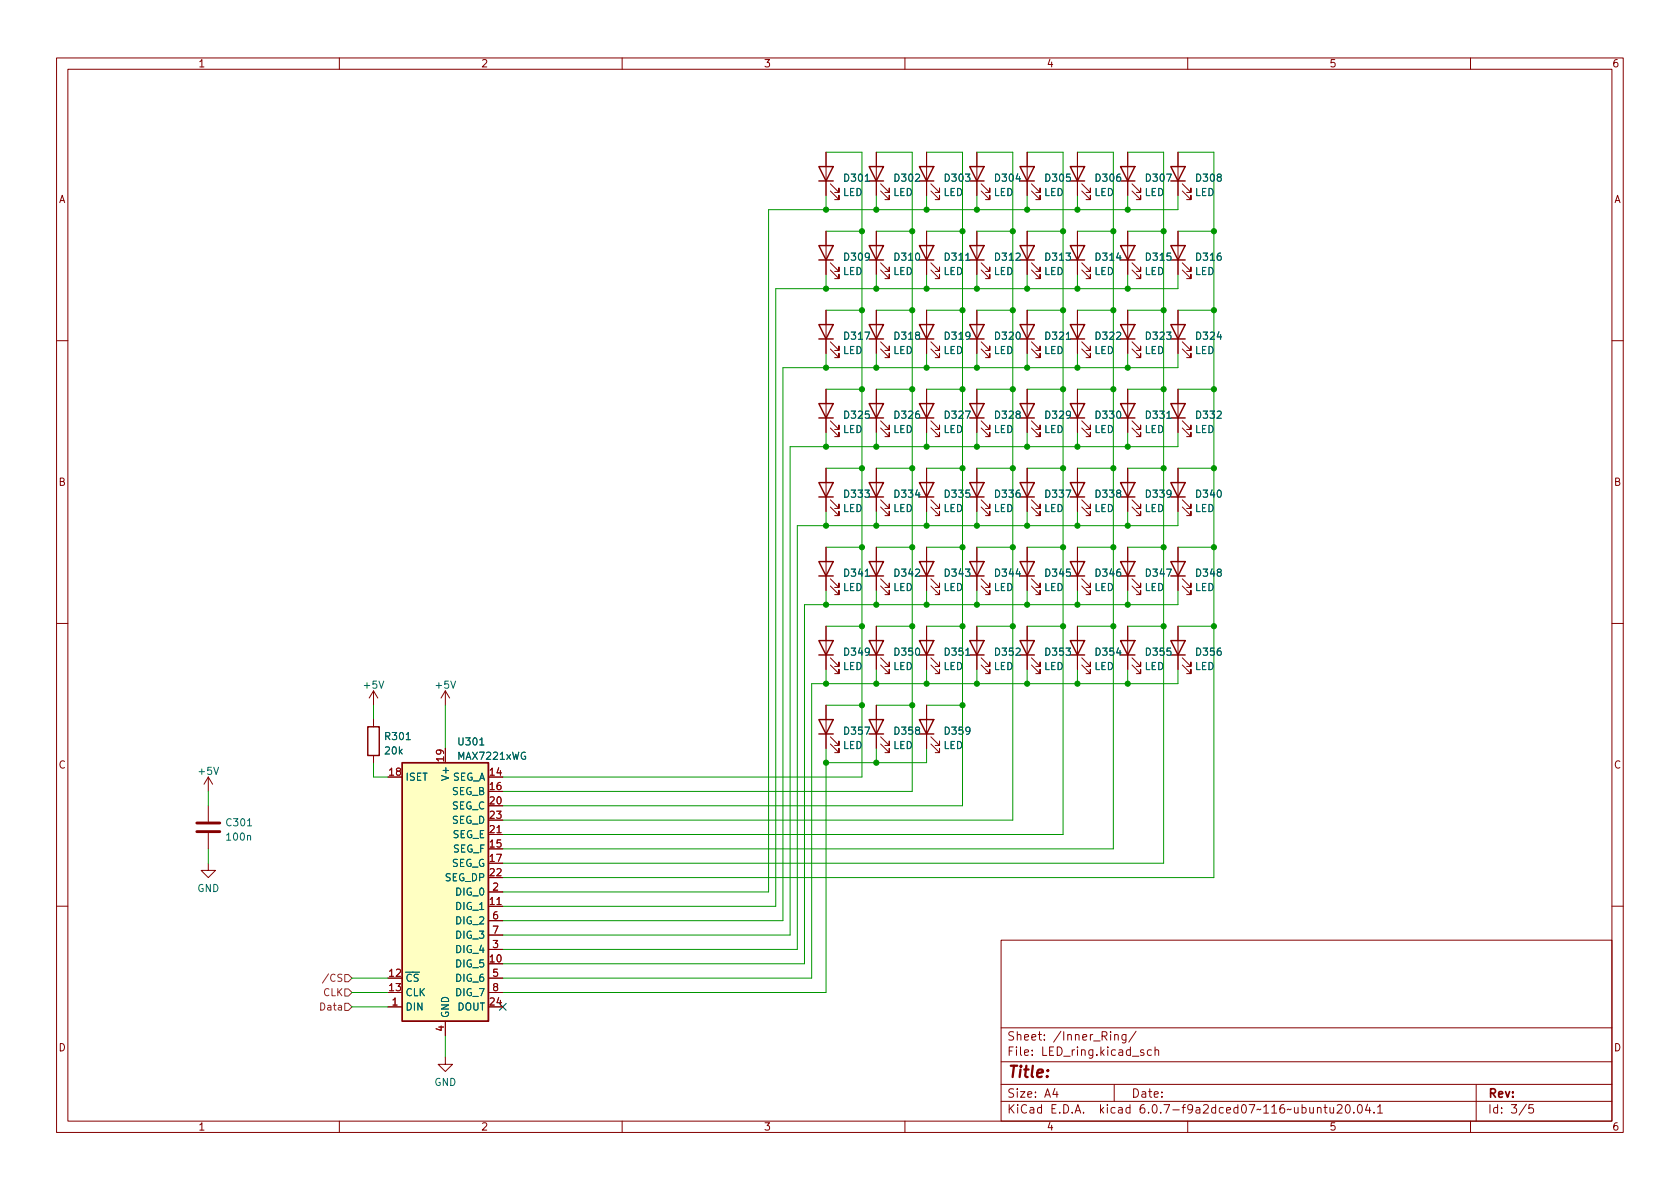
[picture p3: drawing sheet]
<svg xmlns="http://www.w3.org/2000/svg" width="297mm" height="210mm" viewBox="0 0 297 210" stroke-linecap="round" stroke-linejoin="round" font-family="sans-serif">
<g fill="none" stroke="#840000" stroke-width=".18">
<path d="M10 10.2h277v190.1h-277zM12 12.2h273v186.1h-273zM60 10.2v2M110 10.2v2M160 10.2v2M210 10.2v2M260 10.2v2M146 26.9v7.6M146.8 33.8l1.5 1.5v-.8v.8h-.7M146.8 32.5l1.5 1.5v-.7v.7h-.7M154.9 26.9v7.6M155.7 33.8l1.5 1.5v-.8v.8h-.7"/>
<path d="M155.7 32.5l1.5 1.5v-.7v.7h-.7M163.8 26.9v7.6M164.6 33.8l1.5 1.5v-.8v.8h-.7M164.6 32.5l1.5 1.5v-.7v.7h-.7M172.7 26.9v7.6M173.5 33.8l1.5 1.5v-.8v.8h-.8M173.5 32.5l1.5 1.5v-.7v.7h-.8M181.6 26.9v7.6M182.4 33.8l1.5 1.5v-.8v.8h-.8M182.4 32.5l1.5 1.5v-.7v.7h-.8M190.5 26.9v7.6M191.3 33.8l1.5 1.5v-.8v.8h-.8"/>
<path d="M191.3 32.5l1.5 1.5v-.7v.7h-.8M199.4 26.9v7.6M200.2 33.8l1.5 1.5v-.8v.8h-.8M200.2 32.5l1.5 1.5v-.7v.7h-.8M208.3 26.9v7.6M209 33.8l1.6 1.5v-.8v.8h-.8M209 32.5l1.6 1.5v-.7v.7h-.8M146 40.9v7.6M146 54.9v7.6M146.8 47.7l1.5 1.6v-.8v.8h-.7M146.8 46.5l1.5 1.5v-.8v.8h-.7M154.9 40.9v7.6"/>
<path d="M154.9 54.9v7.6M155.7 47.7l1.5 1.6v-.8v.8h-.7M155.7 46.5l1.5 1.5v-.8v.8h-.7M163.8 40.9v7.6M163.8 54.9v7.6M164.6 47.7l1.5 1.6v-.8v.8h-.7M164.6 46.5l1.5 1.5v-.8v.8h-.7M172.7 40.9v7.6M172.7 54.9v7.6M173.5 47.7l1.5 1.6v-.8v.8h-.8M173.5 46.5l1.5 1.5v-.8v.8h-.8M181.6 40.9v7.6"/>
<path d="M181.6 54.9v7.6M182.4 47.7l1.5 1.6v-.8v.8h-.8M182.4 46.5l1.5 1.5v-.8v.8h-.8M190.5 40.9v7.6M190.5 54.9v7.6M191.3 47.7l1.5 1.6v-.8v.8h-.8M191.3 46.5l1.5 1.5v-.8v.8h-.8M199.4 40.9v7.6M199.4 54.9v7.6M200.2 47.7l1.5 1.6v-.8v.8h-.8M200.2 46.5l1.5 1.5v-.8v.8h-.8M208.3 40.9v7.6"/>
<path d="M208.3 54.9v7.6M209 47.7l1.6 1.6v-.8v.8h-.8M209 46.5l1.6 1.5v-.8v.8h-.8M10 60.2h2M146 68.8v7.6M146.8 61.7l1.5 1.5v-.7v.7h-.7M146.8 60.4l1.5 1.6v-.8v.8h-.7M146.8 75.7l1.5 1.5v-.8v.8h-.7M146.8 74.4l1.5 1.5v-.7v.7h-.7M154.9 68.8v7.6M155.7 61.7l1.5 1.5v-.7v.7h-.7M155.7 60.4l1.5 1.6v-.8v.8h-.7"/>
<path d="M155.7 75.7l1.5 1.5v-.8v.8h-.7M155.7 74.4l1.5 1.5v-.7v.7h-.7M163.8 68.8v7.6M164.6 75.7l1.5 1.5v-.8v.8h-.7M164.6 74.4l1.5 1.5v-.7v.7h-.7M164.6 61.7l1.5 1.5v-.7v.7h-.7M164.6 60.4l1.5 1.6v-.8v.8h-.7M172.7 68.8v7.6M173.5 61.7l1.5 1.5v-.7v.7h-.8M173.5 60.4l1.5 1.6v-.8v.8h-.8M173.5 75.7l1.5 1.5v-.8v.8h-.8M173.5 74.4l1.5 1.5v-.7v.7h-.8"/>
<path d="M181.6 68.8v7.6M182.4 75.7l1.5 1.5v-.8v.8h-.8M182.4 74.4l1.5 1.5v-.7v.7h-.8M182.4 61.7l1.5 1.5v-.7v.7h-.8M182.4 60.4l1.5 1.6v-.8v.8h-.8M190.5 68.8v7.6M191.3 75.7l1.5 1.5v-.8v.8h-.8M191.3 74.4l1.5 1.5v-.7v.7h-.8M191.3 61.7l1.5 1.5v-.7v.7h-.8M191.3 60.4l1.5 1.6v-.8v.8h-.8M199.4 68.8v7.6M200.2 75.7l1.5 1.5v-.8v.8h-.8"/>
<path d="M200.2 74.4l1.5 1.5v-.7v.7h-.8M200.2 61.7l1.5 1.5v-.7v.7h-.8M200.2 60.4l1.5 1.6v-.8v.8h-.8M208.3 68.8v7.6M209 75.7l1.6 1.5v-.8v.8h-.8M209 74.4l1.6 1.5v-.7v.7h-.8M209 61.7l1.6 1.5v-.7v.7h-.8M209 60.4l1.6 1.6v-.8v.8h-.8M285 60.2h2M146 82.8v7.6M146 96.8v7.6M146.8 89.7l1.5 1.5v-.8v.8h-.7"/>
<path d="M146.8 88.4l1.5 1.5v-.8v.8h-.7M154.9 82.8v7.6M154.9 96.8v7.6M155.7 89.7l1.5 1.5v-.8v.8h-.7M155.7 88.4l1.5 1.5v-.8v.8h-.7M163.8 82.8v7.6M163.8 96.8v7.6M164.6 89.7l1.5 1.5v-.8v.8h-.7M164.6 88.4l1.5 1.5v-.8v.8h-.7M172.7 82.8v7.6M172.7 96.8v7.6M173.5 89.7l1.5 1.5v-.8v.8h-.8"/>
<path d="M173.5 88.4l1.5 1.5v-.8v.8h-.8M181.6 82.8v7.6M181.6 96.8v7.6M182.4 89.7l1.5 1.5v-.8v.8h-.8M182.4 88.4l1.5 1.5v-.8v.8h-.8M190.5 82.8v7.6M190.5 96.8v7.6M191.3 89.7l1.5 1.5v-.8v.8h-.8M191.3 88.4l1.5 1.5v-.8v.8h-.8M199.4 82.8v7.6M199.4 96.8v7.6M200.2 89.7l1.5 1.5v-.8v.8h-.8"/>
<path d="M200.2 88.4l1.5 1.5v-.8v.8h-.8M208.3 82.8v7.6M208.3 96.8v7.6M209 89.7l1.6 1.5v-.8v.8h-.8M209 88.4l1.6 1.5v-.8v.8h-.8M10 110.2h2M146 110.7v7.7M146.8 103.6l1.5 1.6v-.8v.8h-.7M146.8 102.4l1.5 1.5v-.8v.8h-.7M146.8 117.6l1.5 1.5v-.7v.7h-.7M146.8 116.3l1.5 1.6v-.8v.8h-.7M154.9 110.7v7.7"/>
<path d="M155.7 103.6l1.5 1.6v-.8v.8h-.7M155.7 102.4l1.5 1.5v-.8v.8h-.7M155.7 117.6l1.5 1.5v-.7v.7h-.7M155.7 116.3l1.5 1.6v-.8v.8h-.7M163.8 110.7v7.7M164.6 103.6l1.5 1.6v-.8v.8h-.7M164.6 102.4l1.5 1.5v-.8v.8h-.7M164.6 117.6l1.5 1.5v-.7v.7h-.7M164.6 116.3l1.5 1.6v-.8v.8h-.7M172.7 110.7v7.7M173.5 117.6l1.5 1.5v-.7v.7h-.8M173.5 116.3l1.5 1.6v-.8v.8h-.8"/>
<path d="M173.5 103.6l1.5 1.6v-.8v.8h-.8M173.5 102.4l1.5 1.5v-.8v.8h-.8M181.6 110.7v7.7M182.4 117.6l1.5 1.5v-.7v.7h-.8M182.4 116.3l1.5 1.6v-.8v.8h-.8M182.4 103.6l1.5 1.6v-.8v.8h-.8M182.4 102.4l1.5 1.5v-.8v.8h-.8M190.5 110.7v7.7M191.3 117.6l1.5 1.5v-.7v.7h-.8M191.3 116.3l1.5 1.6v-.8v.8h-.8M191.3 103.6l1.5 1.6v-.8v.8h-.8M191.3 102.4l1.5 1.5v-.8v.8h-.8"/>
<path d="M199.4 110.7v7.7M200.2 103.6l1.5 1.6v-.8v.8h-.8M200.2 102.4l1.5 1.5v-.8v.8h-.8M200.2 117.6l1.5 1.5v-.7v.7h-.8M200.2 116.3l1.5 1.6v-.8v.8h-.8M208.3 110.7v7.7M209 103.6l1.6 1.6v-.8v.8h-.8M209 102.4l1.6 1.5v-.8v.8h-.8M209 117.6l1.6 1.5v-.7v.7h-.8M209 116.3l1.6 1.6v-.8v.8h-.8M285 110.2h2M36.8 137.4l-.7 1.3"/>
<path d="M36.8 137.4v2.5M36.8 137.4l.8 1.3M66 122.2v2.5M66 127.2v1.3M66 133.6v1.3M66 122.2l-.7 1.2M66 122.2l.8 1.2M78.7 122.2l-.7 1.2M78.7 122.2v2.5M78.7 122.2l.8 1.2M146 124.7v7.6M146.8 131.6l1.5 1.5v-.8v.8h-.7"/>
<path d="M146.8 130.3l1.5 1.5v-.7v.7h-.7M154.9 124.7v7.6M155.7 131.6l1.5 1.5v-.8v.8h-.7M155.7 130.3l1.5 1.5v-.7v.7h-.7M163.8 124.7v7.6M164.6 131.6l1.5 1.5v-.8v.8h-.7M164.6 130.3l1.5 1.5v-.7v.7h-.7M36.8 152.6v1.3h1.3l-1.3 1.3-1.2-1.3h1.2M36.8 142.5v2.8M36.8 147.3v2.8M86.4 157.7h2.5M86.4 147.6h2.5"/>
<path d="M10 160.2h2M68.6 178h2.5M86.4 160.3h2.5M86.4 167.9h2.5M86.4 173h2.5M86.4 162.8h2.5M86.4 165.3h2.5M86.4 175.5h2.5M177 166.3h108v32h-108zM285 160.2h2M60 198.3v2M78.7 186.9v1.3h1.3l-1.3 1.3-1.2-1.3h1.2"/>
<path d="M78.7 180.6v2.5M110 198.3v2M160 198.3v2M177 194.8h108M177 191.8h108M177 187.8h108M177 181.8h108M186.5 192.5l-.4 1h1M186.9 193v1M197 191.8v3M197.1 183.1l.2-.2 .3 .1 .1 .9M197.1 182.9v1"/>
<path d="M199.1 182.9v1.2l-.3 .3h-.4M199.1 183l-.5-.1-.2 .3v.4l.1 .3h.6M200.9 182.4l-1.3 1.9M202.2 185.7l-.3-.1-.3 .2 .1 .3 .5 .1v.4h-.6M203.6 185.7l-.5-.1-.2 .3v.4l.1 .3h.6M204.2 185.8l.2-.2 .4 .1 .1 .9M204.2 185.1v1.5M210 198.3v2M232.9 196l.2-.2 .4 .1 .1 .9M232.9 195.8v1M234.1 195.8h.5M234.3 195.3v1.3l.3 .2"/>
<path d="M235.1 195.8l.1 1h.4l.2-.1M235.8 195.8v1M236.4 195.5l.6-.2 .2 .2 .1 .3-.9 1h.9M238.1 195.4l.1-.1a.81 .81 0 0 1 .6 .7 .81 .81 0 0 1-.3 .8h-.1a.81 .81 0 0 1-.6-.6 .81 .81 0 0 1 .3-.8zM239.4 196.7v.1M240.2 195.4l.2-.1a.81 .81 0 0 1 .5 .7 .81 .81 0 0 1-.3 .8h-.1a.81 .81 0 0 1-.6-.6 .81 .81 0 0 1 .3-.8zM241.8 195.3l-.4 1h1M242.1 195.8v1M242.9 196.7v.1M243.6 195.8l.4-.5v1.5M243.6 196.8h.8M260 198.3v2"/>
<path d="M261 191.8v6.5M269.9 195.3l-1.3 1.9M271.1 195.3h-.7l-.1 .7 .2-.1 .5 .1 .2 .2-.1 .5-.2 .1-.6-.1"/>
</g>
<g fill="none" stroke="#840000" stroke-width=".25">
<path d="M144.8 29.5h2.5l-1.3 2.5zM144.8 32h2.5M153.7 29.5h2.5l-1.3 2.5zM153.7 32h2.5M162.6 29.5h2.5l-1.3 2.5zM162.6 32h2.5M171.4 29.5h2.6l-1.3 2.5zM171.4 32h2.6M180.3 29.5h2.6l-1.3 2.5zM180.3 32h2.6M189.2 29.5h2.6l-1.3 2.5zM189.2 32h2.6"/>
<path d="M198.1 29.5h2.6l-1.3 2.5zM198.1 32h2.6M207 29.5h2.5l-1.2 2.5zM207 32h2.5M144.8 57.4h2.5l-1.3 2.5zM144.8 43.4h2.5l-1.3 2.6zM144.8 46h2.5M144.8 59.9h2.5M153.7 43.4h2.5l-1.3 2.6zM153.7 57.4h2.5l-1.3 2.5zM153.7 46h2.5M153.7 59.9h2.5"/>
<path d="M162.6 43.4h2.5l-1.3 2.6zM162.6 57.4h2.5l-1.3 2.5zM162.6 46h2.5M162.6 59.9h2.5M171.4 57.4h2.6l-1.3 2.5zM171.4 43.4h2.6l-1.3 2.6zM171.4 46h2.6M171.4 59.9h2.6M180.3 43.4h2.6l-1.3 2.6zM180.3 57.4h2.6l-1.3 2.5zM180.3 46h2.6M180.3 59.9h2.6"/>
<path d="M189.2 43.4h2.6l-1.3 2.6zM189.2 57.4h2.6l-1.3 2.5zM189.2 46h2.6M189.2 59.9h2.6M198.1 57.4h2.6l-1.3 2.5zM198.1 43.4h2.6l-1.3 2.6zM198.1 46h2.6M198.1 59.9h2.6M207 43.4h2.5l-1.2 2.6zM207 57.4h2.5l-1.2 2.5zM207 46h2.5M207 59.9h2.5"/>
<path d="M144.8 71.4h2.5l-1.3 2.5zM144.8 73.9h2.5M153.7 71.4h2.5l-1.3 2.5zM153.7 73.9h2.5M162.6 71.4h2.5l-1.3 2.5zM162.6 73.9h2.5M171.4 71.4h2.6l-1.3 2.5zM171.4 73.9h2.6M180.3 71.4h2.6l-1.3 2.5zM180.3 73.9h2.6M189.2 71.4h2.6l-1.3 2.5zM189.2 73.9h2.6"/>
<path d="M198.1 71.4h2.6l-1.3 2.5zM198.1 73.9h2.6M207 71.4h2.5l-1.2 2.5zM207 73.9h2.5M144.8 85.3h2.5l-1.3 2.6zM144.8 99.3h2.5l-1.3 2.5zM144.8 87.9h2.5M153.7 85.3h2.5l-1.3 2.6zM153.7 99.3h2.5l-1.3 2.5zM153.7 87.9h2.5M162.6 85.3h2.5l-1.3 2.6zM162.6 99.3h2.5l-1.3 2.5z"/>
<path d="M162.6 87.9h2.5M171.4 99.3h2.6l-1.3 2.5zM171.4 85.3h2.6l-1.3 2.6zM171.4 87.9h2.6M180.3 99.3h2.6l-1.3 2.5zM180.3 85.3h2.6l-1.3 2.6zM180.3 87.9h2.6M189.2 99.3h2.6l-1.3 2.5zM189.2 85.3h2.6l-1.3 2.6zM189.2 87.9h2.6M198.1 85.3h2.6l-1.3 2.6zM198.1 99.3h2.6l-1.3 2.5z"/>
<path d="M198.1 87.9h2.6M207 99.3h2.5l-1.2 2.5zM207 85.3h2.5l-1.2 2.6zM207 87.9h2.5M144.8 113.3h2.5l-1.3 2.5zM144.8 115.8h2.5M144.8 101.8h2.5M153.7 113.3h2.5l-1.3 2.5zM153.7 115.8h2.5M153.7 101.8h2.5M162.6 113.3h2.5l-1.3 2.5zM162.6 115.8h2.5"/>
<path d="M162.6 101.8h2.5M171.4 113.3h2.6l-1.3 2.5zM171.4 115.8h2.6M171.4 101.8h2.6M180.3 113.3h2.6l-1.3 2.5zM180.3 115.8h2.6M180.3 101.8h2.6M189.2 113.3h2.6l-1.3 2.5zM189.2 115.8h2.6M189.2 101.8h2.6M198.1 113.3h2.6l-1.3 2.5zM198.1 115.8h2.6"/>
<path d="M198.1 101.8h2.6M207 113.3h2.5l-1.2 2.5zM207 115.8h2.5M207 101.8h2.5M65 128.5h2.1v5.1h-2.1zM71.1 134.9h15.3v45.7h-15.3zM144.8 127.2h2.5l-1.3 2.6zM144.8 129.8h2.5M153.7 127.2h2.5l-1.3 2.6zM153.7 129.8h2.5M162.6 127.2h2.5l-1.3 2.6zM162.6 129.8h2.5"/>
</g>
<path d="M34.8 147.1h4.1M34.8 145.5h4.1" fill="none" stroke="#840000" stroke-width=".51"/>
<path d="M71.1 134.9h15.3v45.7h-15.3z" fill="#ffffc2" stroke="#ffffc2" stroke-width=".18"/>
<path d="M58.1 172.2l-1.1 1.6M61 174.9h.6l.6 .6-.6 .6h-.6zM61 177.4h.6l.6 .6-.6 .7h-.6zM61 172.3h.6l.6 .7-.6 .6h-.6z" fill="none" stroke="#725600" stroke-width=".18"/>
<g fill="none" stroke="#009600" stroke-width=".18">
<path d="M146 34.5v2.6M146 26.9h6.4v110.5h-63.5M154.9 26.9h6.4v113h-72.4M154.9 34.5v2.6M163.8 26.9h6.4v115.6h-81.3M163.8 34.5v2.6M172.7 26.9h6.4v118.1h-90.2M172.7 34.5v2.6M181.6 26.9h6.4v120.7h-99.1M181.6 34.5v2.6M190.5 26.9h6.3v123.2h-107.9M190.5 34.5v2.6"/>
<path d="M199.4 34.5v2.6M199.4 26.9h6.3v125.7h-116.8M208.3 26.9h6.3v128.3h-125.7M208.3 34.5v2.6h-72.4v120.6h-47M146 48.5v2.5M146 54.9h6.4M146 40.9h6.4M154.9 48.5v2.5M154.9 54.9h6.4M154.9 40.9h6.4M163.8 48.5v2.5M163.8 54.9h6.4"/>
<path d="M163.8 40.9h6.4M172.7 54.9h6.4M172.7 40.9h6.4M172.7 48.5v2.5M181.6 48.5v2.5M181.6 54.9h6.4M181.6 40.9h6.4M190.5 48.5v2.5M190.5 54.9h6.3M190.5 40.9h6.3M199.4 48.5v2.5M199.4 54.9h6.3"/>
<path d="M199.4 40.9h6.3M208.3 48.5v2.5h-71.1v109.3h-48.3M208.3 54.9h6.3M208.3 40.9h6.3M146 62.5v2.5M146 76.4v2.6M146 68.8h6.4M154.9 62.5v2.5M154.9 76.4v2.6M154.9 68.8h6.4M163.8 62.5v2.5M163.8 76.4v2.6"/>
<path d="M163.8 68.8h6.4M172.7 68.8h6.4M172.7 62.5v2.5M172.7 76.4v2.6M181.6 62.5v2.5M181.6 76.4v2.6M181.6 68.8h6.4M190.5 62.5v2.5M190.5 76.4v2.6M190.5 68.8h6.3M199.4 62.5v2.5M199.4 76.4v2.6"/>
<path d="M199.4 68.8h6.3M208.3 62.5v2.5h-69.9v97.8h-49.5M208.3 76.4v2.6h-68.6v86.3h-50.8M208.3 68.8h6.3M146 82.8h6.4M146 90.4v2.6M146 96.8h6.4M154.9 82.8h6.4M154.9 90.4v2.6M154.9 96.8h6.4M163.8 82.8h6.4M163.8 90.4v2.6"/>
<path d="M163.8 96.8h6.4M172.7 82.8h6.4M172.7 96.8h6.4M172.7 90.4v2.6M181.6 82.8h6.4M181.6 90.4v2.6M181.6 96.8h6.4M190.5 90.4v2.6M190.5 82.8h6.3M190.5 96.8h6.3M199.4 90.4v2.6M199.4 82.8h6.3"/>
<path d="M199.4 96.8h6.3M208.3 90.4v2.6h-67.3v74.9h-52.1M208.3 82.8h6.3M208.3 96.8h6.3M146 110.7h6.4M146 104.4v2.5M146 118.4v2.5M154.9 110.7h6.4M154.9 104.4v2.5M154.9 118.4v2.5M163.8 110.7h6.4M163.8 104.4v2.5"/>
<path d="M163.8 118.4v2.5M172.7 110.7h6.4M172.7 104.4v2.5M172.7 118.4v2.5M181.6 110.7h6.4M181.6 104.4v2.5M181.6 118.4v2.5M190.5 110.7h6.3M190.5 104.4v2.5M190.5 118.4v2.5M199.4 110.7h6.3M199.4 104.4v2.5"/>
<path d="M199.4 118.4v2.5M208.3 104.4v2.5h-66.1v63.5h-53.3M208.3 110.7h6.3M208.3 118.4v2.5h-64.8v52.1h-54.6M36.8 139.9v2.6M66 124.7v2.5M66 134.9v2.5h2.6M78.7 124.7v7.6M146 124.7h6.4M146 132.3v43.2h-57.1M154.9 124.7h6.4M154.9 132.3v2.6"/>
<path d="M163.8 124.7h6.4M163.8 132.3v2.6h-17.8M36.8 150.1v2.5M62.2 178h6.4M62.2 173h6.4M62.2 175.5h6.4M78.7 183.1v3.8"/>
</g>
<path d="M88.3 177.4l1.2 1.3M89.5 177.4l-1.2 1.3" fill="none" stroke="#000084" stroke-width=".18"/>
<g fill="#009600" stroke="#009600" stroke-width=".18">
<circle cx="179.1" cy="96.8" r=".46"/>
<circle cx="172.7" cy="93" r=".46"/>
<circle cx="188" cy="82.8" r=".46"/>
<circle cx="190.5" cy="79" r=".46"/>
<circle cx="190.5" cy="93" r=".46"/>
<circle cx="188" cy="96.8" r=".46"/>
<circle cx="179.1" cy="82.8" r=".46"/>
<circle cx="205.7" cy="68.8" r=".46"/>
<circle cx="214.6" cy="68.8" r=".46"/>
<circle cx="199.4" cy="65" r=".46"/>
<circle cx="196.8" cy="68.8" r=".46"/>
<circle cx="214.6" cy="40.9" r=".46"/>
<circle cx="205.7" cy="40.9" r=".46"/>
<circle cx="199.4" cy="51" r=".46"/>
<circle cx="214.6" cy="54.9" r=".46"/>
<circle cx="205.7" cy="54.9" r=".46"/>
<circle cx="205.7" cy="96.8" r=".46"/>
<circle cx="199.4" cy="93" r=".46"/>
<circle cx="199.4" cy="79" r=".46"/>
<circle cx="205.7" cy="82.8" r=".46"/>
<circle cx="196.8" cy="82.8" r=".46"/>
<circle cx="214.6" cy="82.8" r=".46"/>
<circle cx="199.4" cy="37.1" r=".46"/>
<circle cx="190.5" cy="37.1" r=".46"/>
<circle cx="188" cy="40.9" r=".46"/>
<circle cx="196.8" cy="54.9" r=".46"/>
<circle cx="196.8" cy="40.9" r=".46"/>
<circle cx="190.5" cy="51" r=".46"/>
<circle cx="188" cy="54.9" r=".46"/>
<circle cx="179.1" cy="40.9" r=".46"/>
<circle cx="181.6" cy="37.1" r=".46"/>
<circle cx="172.7" cy="37.1" r=".46"/>
<circle cx="170.2" cy="54.9" r=".46"/>
<circle cx="172.7" cy="51" r=".46"/>
<circle cx="181.6" cy="51" r=".46"/>
<circle cx="179.1" cy="54.9" r=".46"/>
<circle cx="170.2" cy="40.9" r=".46"/>
<circle cx="163.8" cy="37.1" r=".46"/>
<circle cx="161.3" cy="68.8" r=".46"/>
<circle cx="163.8" cy="65" r=".46"/>
<circle cx="170.2" cy="68.8" r=".46"/>
<circle cx="190.5" cy="65" r=".46"/>
<circle cx="181.6" cy="65" r=".46"/>
<circle cx="188" cy="68.8" r=".46"/>
<circle cx="179.1" cy="68.8" r=".46"/>
<circle cx="172.7" cy="65" r=".46"/>
<circle cx="181.6" cy="79" r=".46"/>
<circle cx="181.6" cy="93" r=".46"/>
<circle cx="170.2" cy="82.8" r=".46"/>
<circle cx="163.8" cy="93" r=".46"/>
<circle cx="172.7" cy="79" r=".46"/>
<circle cx="161.3" cy="82.8" r=".46"/>
<circle cx="154.9" cy="79" r=".46"/>
<circle cx="146" cy="120.9" r=".46"/>
<circle cx="154.9" cy="134.9" r=".46"/>
<circle cx="152.4" cy="124.7" r=".46"/>
<circle cx="214.6" cy="110.7" r=".46"/>
<circle cx="214.6" cy="96.8" r=".46"/>
<circle cx="181.6" cy="120.9" r=".46"/>
<circle cx="172.7" cy="120.9" r=".46"/>
<circle cx="170.2" cy="110.7" r=".46"/>
<circle cx="172.7" cy="106.9" r=".46"/>
<circle cx="179.1" cy="110.7" r=".46"/>
<circle cx="196.8" cy="96.8" r=".46"/>
<circle cx="181.6" cy="106.9" r=".46"/>
<circle cx="205.7" cy="110.7" r=".46"/>
<circle cx="188" cy="110.7" r=".46"/>
<circle cx="199.4" cy="106.9" r=".46"/>
<circle cx="190.5" cy="106.9" r=".46"/>
<circle cx="199.4" cy="120.9" r=".46"/>
<circle cx="196.8" cy="110.7" r=".46"/>
<circle cx="170.2" cy="124.7" r=".46"/>
<circle cx="190.5" cy="120.9" r=".46"/>
<circle cx="154.9" cy="65" r=".46"/>
<circle cx="146" cy="65" r=".46"/>
<circle cx="161.3" cy="54.9" r=".46"/>
<circle cx="163.8" cy="51" r=".46"/>
<circle cx="152.4" cy="54.9" r=".46"/>
<circle cx="154.9" cy="51" r=".46"/>
<circle cx="146" cy="51" r=".46"/>
<circle cx="146" cy="93" r=".46"/>
<circle cx="152.4" cy="82.8" r=".46"/>
<circle cx="146" cy="79" r=".46"/>
<circle cx="152.4" cy="40.9" r=".46"/>
<circle cx="154.9" cy="37.1" r=".46"/>
<circle cx="146" cy="37.1" r=".46"/>
<circle cx="161.3" cy="40.9" r=".46"/>
<circle cx="146" cy="106.9" r=".46"/>
<circle cx="154.9" cy="93" r=".46"/>
<circle cx="152.4" cy="68.8" r=".46"/>
<circle cx="163.8" cy="79" r=".46"/>
<circle cx="161.3" cy="110.7" r=".46"/>
<circle cx="152.4" cy="110.7" r=".46"/>
<circle cx="154.9" cy="120.9" r=".46"/>
<circle cx="163.8" cy="120.9" r=".46"/>
<circle cx="161.3" cy="124.7" r=".46"/>
<circle cx="152.4" cy="96.8" r=".46"/>
<circle cx="161.3" cy="96.8" r=".46"/>
<circle cx="170.2" cy="96.8" r=".46"/>
<circle cx="163.8" cy="106.9" r=".46"/>
<circle cx="154.9" cy="106.9" r=".46"/>
<circle cx="146" cy="134.9" r=".46"/>
</g>
<text font-size="2.8" fill="#840000" x="178" y="190.6">Title:</text>
<g font-size="2.1" fill="#840000">
<text x="178" y="184">Sheet: /Inner_Ring/</text>
<text x="178" y="186.7">File: LED_ring.kicad_sch</text>
<text x="178" y="196.9">KiCad E.D.A. kicad 6.0.7-f9a2dced07~116~ubuntu20.04.1</text>
<text x="178" y="194.1">Size: A4</text>
<text x="200" y="194.1">Date:</text>
<text x="263" y="194.1">Rev:</text>
<text x="263" y="196.9">Id: 3/5</text>
</g>
<g font-size="1.8" fill="#840000">
<text x="35" y="11.9">1</text>
<text x="85" y="11.9">2</text>
<text x="135" y="11.9">3</text>
<text x="185" y="11.9">4</text>
<text x="235" y="11.9">5</text>
<text x="285" y="11.9">6</text>
<text x="10.3" y="35.9">A</text>
<text x="285.3" y="35.9">A</text>
<text x="10.3" y="85.9">B</text>
<text x="285.3" y="85.9">B</text>
<text x="10.3" y="135.9">C</text>
<text x="285.3" y="135.9">C</text>
<text x="10.3" y="185.9">D</text>
<text x="285.3" y="185.9">D</text>
<text x="35" y="199.9">1</text>
<text x="85" y="199.9">2</text>
<text x="135" y="199.9">3</text>
<text x="185" y="199.9">4</text>
<text x="235" y="199.9">5</text>
<text x="285" y="199.9">6</text>
</g>
<g font-size="1.8" fill="#006464">
<text x="149" y="34.7">LED</text>
<text x="149.4" y="32.1">D301</text>
<text x="157.9" y="34.7">LED</text>
<text x="158.3" y="32.1">D302</text>
<text x="166.8" y="34.7">LED</text>
<text x="167.2" y="32.1">D303</text>
<text x="175.7" y="34.7">LED</text>
<text x="176.1" y="32.1">D304</text>
<text x="184.6" y="34.7">LED</text>
<text x="184.9" y="32.1">D305</text>
<text x="193.5" y="34.7">LED</text>
<text x="193.8" y="32.1">D306</text>
<text x="202.3" y="34.7">LED</text>
<text x="202.7" y="32.1">D307</text>
<text x="211.2" y="34.7">LED</text>
<text x="211.6" y="32.1">D308</text>
<text x="149.4" y="46.1">D309</text>
<text x="158.3" y="46.1">D310</text>
<text x="167.2" y="46.1">D311</text>
<text x="176.1" y="46.1">D312</text>
<text x="184.9" y="46.1">D313</text>
<text x="193.8" y="46.1">D314</text>
<text x="202.7" y="46.1">D315</text>
<text x="211.6" y="46.1">D316</text>
<text x="149" y="48.6">LED</text>
<text x="157.9" y="48.6">LED</text>
<text x="166.8" y="48.6">LED</text>
<text x="175.7" y="48.6">LED</text>
<text x="184.6" y="48.6">LED</text>
<text x="193.5" y="48.6">LED</text>
<text x="202.3" y="48.6">LED</text>
<text x="211.2" y="48.6">LED</text>
<text x="149" y="62.6">LED</text>
<text x="149.4" y="60.1">D317</text>
<text x="157.9" y="62.6">LED</text>
<text x="158.3" y="60.1">D318</text>
<text x="166.8" y="62.6">LED</text>
<text x="167.2" y="60.1">D319</text>
<text x="175.7" y="62.6">LED</text>
<text x="176.1" y="60.1">D320</text>
<text x="184.6" y="62.6">LED</text>
<text x="184.9" y="60.1">D321</text>
<text x="193.5" y="62.6">LED</text>
<text x="193.8" y="60.1">D322</text>
<text x="202.3" y="62.6">LED</text>
<text x="202.7" y="60.1">D323</text>
<text x="211.2" y="62.6">LED</text>
<text x="211.6" y="60.1">D324</text>
<text x="149" y="76.6">LED</text>
<text x="149.4" y="74">D325</text>
<text x="157.9" y="76.6">LED</text>
<text x="158.3" y="74">D326</text>
<text x="166.8" y="76.6">LED</text>
<text x="167.2" y="74">D327</text>
<text x="175.7" y="76.6">LED</text>
<text x="176.1" y="74">D328</text>
<text x="184.6" y="76.6">LED</text>
<text x="184.9" y="74">D329</text>
<text x="193.5" y="76.6">LED</text>
<text x="193.8" y="74">D330</text>
<text x="202.3" y="76.6">LED</text>
<text x="202.7" y="74">D331</text>
<text x="211.2" y="76.6">LED</text>
<text x="211.6" y="74">D332</text>
<text x="149.4" y="88">D333</text>
<text x="158.3" y="88">D334</text>
<text x="167.2" y="88">D335</text>
<text x="176.1" y="88">D336</text>
<text x="184.9" y="88">D337</text>
<text x="193.8" y="88">D338</text>
<text x="202.7" y="88">D339</text>
<text x="211.6" y="88">D340</text>
<text x="149" y="90.5">LED</text>
<text x="157.9" y="90.5">LED</text>
<text x="166.8" y="90.5">LED</text>
<text x="175.7" y="90.5">LED</text>
<text x="184.6" y="90.5">LED</text>
<text x="193.5" y="90.5">LED</text>
<text x="202.3" y="90.5">LED</text>
<text x="211.2" y="90.5">LED</text>
<text x="149.4" y="102">D341</text>
<text x="158.3" y="102">D342</text>
<text x="167.2" y="102">D343</text>
<text x="176.1" y="102">D344</text>
<text x="184.9" y="102">D345</text>
<text x="193.8" y="102">D346</text>
<text x="202.7" y="102">D347</text>
<text x="211.6" y="102">D348</text>
<text x="149" y="104.5">LED</text>
<text x="157.9" y="104.5">LED</text>
<text x="166.8" y="104.5">LED</text>
<text x="175.7" y="104.5">LED</text>
<text x="184.6" y="104.5">LED</text>
<text x="193.5" y="104.5">LED</text>
<text x="202.3" y="104.5">LED</text>
<text x="211.2" y="104.5">LED</text>
<text x="149" y="118.5">LED</text>
<text x="149.4" y="115.9">D349</text>
<text x="157.9" y="118.5">LED</text>
<text x="158.3" y="115.9">D350</text>
<text x="166.8" y="118.5">LED</text>
<text x="167.2" y="115.9">D351</text>
<text x="175.7" y="118.5">LED</text>
<text x="176.1" y="115.9">D352</text>
<text x="184.6" y="118.5">LED</text>
<text x="184.9" y="115.9">D353</text>
<text x="193.5" y="118.5">LED</text>
<text x="193.8" y="115.9">D354</text>
<text x="202.3" y="118.5">LED</text>
<text x="202.7" y="115.9">D355</text>
<text x="211.2" y="118.5">LED</text>
<text x="211.6" y="115.9">D356</text>
<text x="64.4" y="121.8">+5V</text>
<text x="77.1" y="121.8">+5V</text>
<text x="68.2" y="130.9">R301</text>
<text x="81.2" y="131.8">U301</text>
<text x="149.4" y="129.9">D357</text>
<text x="158.3" y="129.9">D358</text>
<text x="167.2" y="129.9">D359</text>
<text x="35.2" y="137">+5V</text>
<text x="68.1" y="133.4">20k</text>
<text x="79.4" y="137.6" transform="rotate(-90 79.4 137.6)">V+</text>
<text x="81.1" y="134.3">MAX7221xWG</text>
<text x="149" y="132.4">LED</text>
<text x="157.9" y="132.4">LED</text>
<text x="166.8" y="132.4">LED</text>
<text x="71.6" y="138">ISET</text>
<text x="79.9" y="138">SEG_A</text>
<text x="79.9" y="140.6">SEG_B</text>
<text x="79.9" y="143.1">SEG_C</text>
<text x="40.2" y="146.1">C301</text>
<text x="40.2" y="148.6">100n</text>
<text x="79.9" y="145.7">SEG_D</text>
<text x="80" y="148.2">SEG_E</text>
<text x="78.7" y="155.8">SEG_DP</text>
<text x="79.8" y="153.3">SEG_G</text>
<text x="80.1" y="150.7">SEG_F</text>
<text x="34.9" y="157.7">GND</text>
<text x="80.7" y="160.9">DIG_1</text>
<text x="80.7" y="158.4">DIG_0</text>
<text x="80.7" y="163.4">DIG_2</text>
<text x="80.7" y="166">DIG_3</text>
<text x="71.6" y="173.6">~{CS}</text>
<text x="80.7" y="171.1">DIG_5</text>
<text x="80.7" y="168.5">DIG_4</text>
<text x="80.7" y="173.6">DIG_6</text>
<text x="71.6" y="178.7">DIN</text>
<text x="71.6" y="176.1">CLK</text>
<text x="80.7" y="176.1">DIG_7</text>
<text x="80.8" y="178.7">DOUT</text>
<text x="79.4" y="180.1" transform="rotate(-90 79.4 180.1)">GND</text>
<text x="76.8" y="192">GND</text>
</g>
<g font-size="1.8" fill="#a90000">
<text x="68.9" y="137.2">18</text>
<text x="78.5" y="134.6" transform="rotate(-90 78.5 134.6)">19</text>
<text x="86.6" y="137.2">14</text>
<text x="86.6" y="139.7">16</text>
<text x="86.6" y="142.2">20</text>
<text x="86.6" y="149.9">15</text>
<text x="86.6" y="147.3">21</text>
<text x="86.6" y="144.8">23</text>
<text x="86.6" y="152.4">17</text>
<text x="86.6" y="154.9">22</text>
<text x="86.6" y="160">11</text>
<text x="87.1" y="157.5">2</text>
<text x="87.1" y="167.6">3</text>
<text x="87.1" y="162.6">6</text>
<text x="87.1" y="165.1">7</text>
<text x="68.9" y="172.7">12</text>
<text x="86.6" y="170.2">10</text>
<text x="87.1" y="172.7">5</text>
<text x="68.9" y="175.3">13</text>
<text x="69.4" y="177.8">1</text>
<text x="86.6" y="177.8">24</text>
<text x="87.1" y="175.3">8</text>
<text x="78.5" y="182.4" transform="rotate(-90 78.5 182.4)">4</text>
</g>
<g font-size="1.8" fill="#725600">
<text x="57.8" y="173.6">/CS</text>
<text x="56.9" y="178.7">Data</text>
<text x="57.1" y="176.1">CLK</text>
</g>
</svg>
